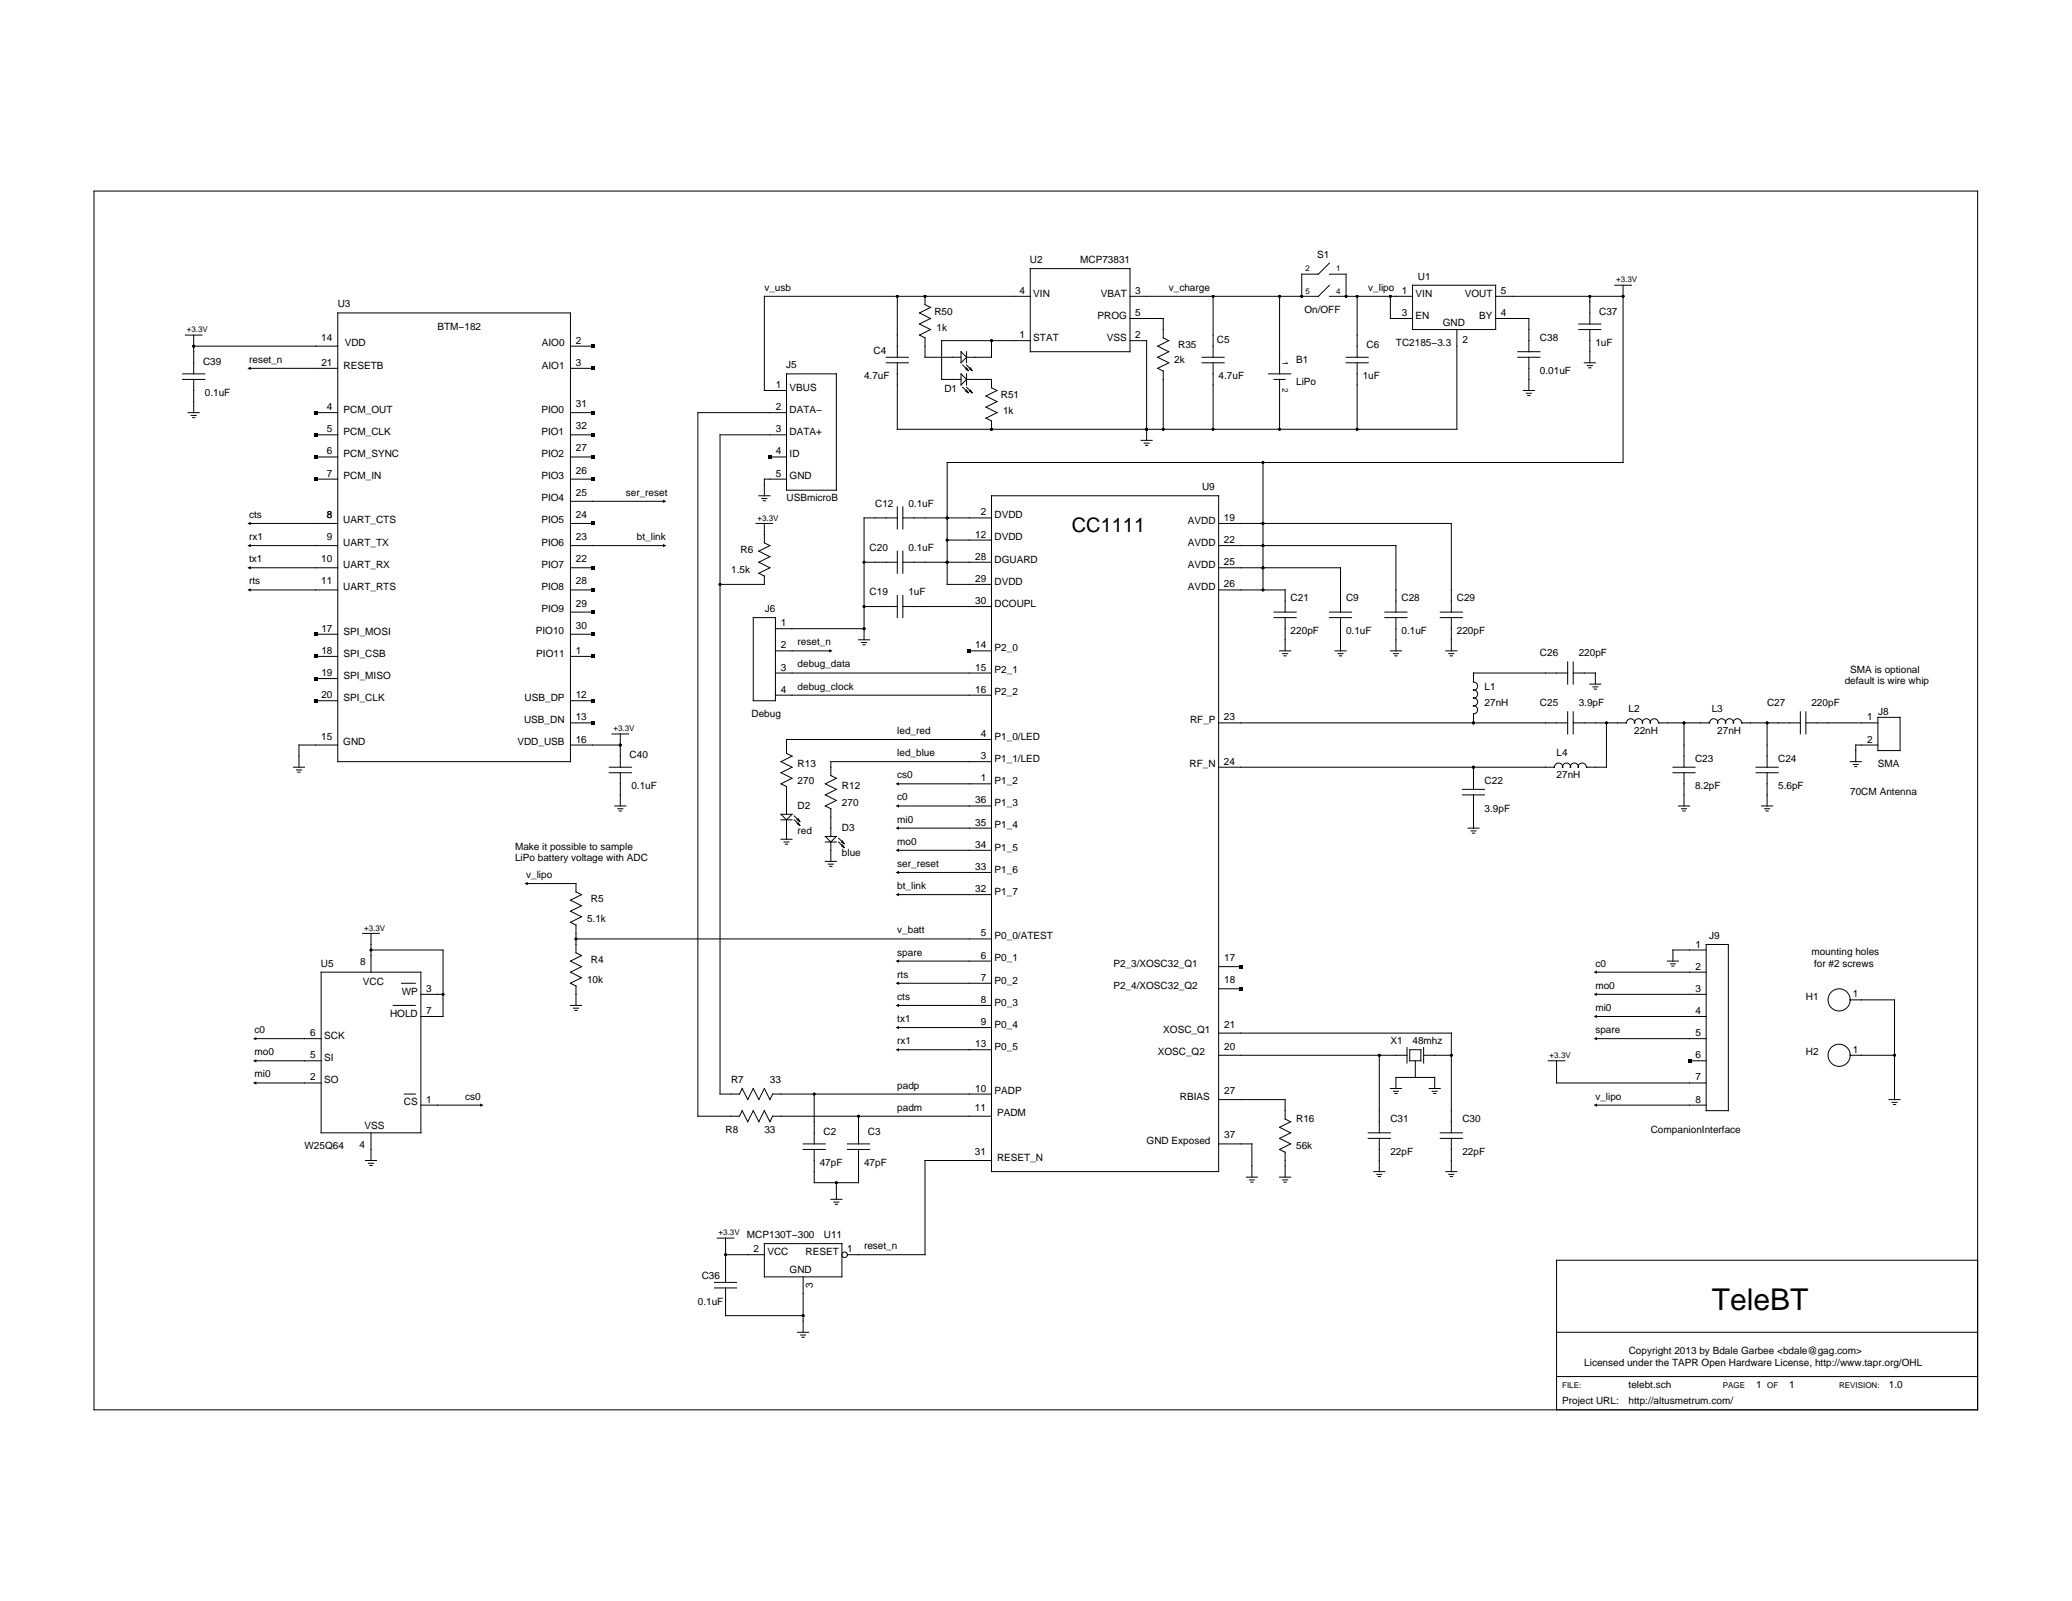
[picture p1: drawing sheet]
<svg xmlns="http://www.w3.org/2000/svg" width="279mm" height="216mm" viewBox="0 0 279 216" stroke-linecap="round" stroke-linejoin="round" font-family="sans-serif">
<g fill="none" stroke="#000" stroke-width=".13">
<path d="M12.7 25.8h254v164.3h-254zM121 40v8.2M124.7 40v1.1l.8 .4-1.5 .7 1.5 .7-1.5 .8 1.5 .7-1.5 .8 .7 .4M138.9 40h-35.8v12.7h3M138.9 36.2h13.5v11.2h-13.5zM163.6 40v8.2M172.5 40v10.4M179.3 38.5l-1.5 1.5h-25.4M179.3 40h11.2M179.3 35.5l-1.5 1.5h-2.3v3M179.3 37h2.2v3M183 40v8.2"/>
<path d="M187.5 40v2.9h3M190.5 38.5h11.2v5.9h-11.2zM201.7 40h17.2M214.4 40v3.7M217.7 38.5h2.3M218.9 38.5v23.9h-91.2v16.4h6M24.6 50.4h3M24.6 51.2h3M25 45.2h2.2M25.4 55.6h1.5M25.8 56h.7M26 56.3h.3"/>
<path d="M26.1 46.7h19.4M26.1 45.2v5.2M26.1 51.2v4.4M33.6 49.7h11.9M42.6 55.6h2.9M42.6 58.6h2.9M45.5 42.2h31.4v60.5h-31.4zM76.9 55.6h3M76.9 58.6h3M76.9 49.7h3M76.9 46.7h3M106.1 50.4h6.7v15.7h-6.7z"/>
<path d="M106.1 55.6h-12v94.9h5.6l.4-.7 .7 1.5 .8-1.5 .7 1.5 .8-1.5 .7 1.5 .4-.8h29.5M106.1 58.6h-9v88.9h2.6l.4-.7 .7 1.5 .8-1.5 .7 1.5 .8-1.5 .7 1.5 .4-.8h29.5M119.5 48.9h3M119.5 48.2h3M124.7 45.5v2.7h4.9M129.6 47.4l.7 .8-.7 .7zM129.6 50.4l.7 .8-.7 .7zM129.8 49.2l.8 .8M129.8 52.2l.8 .8M130.2 49.7l.4 .3M130.2 52.7l.4 .3M130.3 51.2h3.4v1.1l.7 .4-1.4 .7 1.4 .8-1.4 .7 1.4 .7-1.4 .8 .7 .4v1.1"/>
<path d="M130.3 47.4v1.5M130.3 50.4v1.5M130.3 49.6l.3 .4M130.3 49.2l.8 .8M130.3 52.6l.3 .4M130.3 52.2l.8 .8M130.7 49.7l.4 .3M130.7 52.7l.4 .3M130.9 49.6l.2 .4M130.9 52.6l.2 .4M133.7 45.9v2.3h-3.4M138.9 45.9h-11.9v5.3h2.6"/>
<path d="M152.4 42.9h4.5v2.7l.7 .3-1.5 .8 1.5 .7-1.5 .8 1.5 .7-1.5 .8 .8 .3M152.4 45.9h2.2v13.5M153.9 59.4h1.5M154.3 59.8h.7M156.9 50v7.9M162.1 48.9h3M162.1 48.2h3M163.6 48.9v9M171.1 50.4h2.9M171.8 51.2h1.5M172.5 51.2v6.7M181.5 48.9h3"/>
<path d="M181.5 48.2h3M183 48.9v9M196.5 44.4v13.5h-75.5v-9M201.7 42.9h4.5v4.5M204.7 47.4h3M204.7 48.2h3M205.4 52.7h1.5M205.8 53h.7M206 53.3h.3M206.2 48.2v4.5M212.9 44.4h3M212.9 43.7h3"/>
<path d="M213.6 48.9h1.5M214 49.3h.7M214.2 49.6h.3M214.4 44.4v4.5M33.6 70.6h11.9M33.6 73.6h11.9M33.6 76.6h11.9M33.6 79.6h11.9M42.6 64.6h2.9M42.6 61.6h2.9M76.9 64.6h3M76.9 70.6h3"/>
<path d="M76.9 73.6h12.7M76.9 76.6h3M76.9 79.6h3M76.9 61.6h3M76.9 67.6h12.7M101.9 70.6h2.3M102.3 66.9h1.5M102.7 67.2h.7M102.9 67.5h.3M103.1 70.6v2.6l.7 .4-1.5 .7 1.5 .8-1.5 .7 1.5 .8-1.5 .7 .8 .4v1.1h-6M103.8 61.6h2.3M106.1 64.6h-3v2.3"/>
<path d="M116.5 75.8h4.5M121 69.8h-4.5v16.5M121 68.3v3M121 74.3v3M121.7 75.8h12M121.7 69.8h12M121.7 68.3v3M121.7 74.3v3M127.7 72.8h6M133.7 66.9h30.6v91.1h-30.6zM154.5 60.1h.3M164.3 70.6h31.4v11.9"/>
<path d="M164.3 73.6h23.9v8.9M164.3 76.6h16.5v5.9M164.3 79.6h9v2.9M170.3 62.4v17.2M42.6 94.5h2.9M42.6 91.5h2.9M42.6 88.5h2.9M42.6 85.5h2.9M76.9 97.5h3M76.9 82.5h3M76.9 94.5h3M76.9 88.5h3"/>
<path d="M76.9 85.5h3M82.5 99h2.3M83.6 99v4.5M101.6 83.3h3v11.2h-3zM104.6 93.7h29.1M104.6 90.8h29.1M104.6 87.8h7.4M104.6 84.8h11.9M115.8 86.3h1.5M116.2 86.7h.7M116.4 87h.3M116.5 81.8h4.5"/>
<path d="M121 80.3v3M121.7 81.8h12M121.7 80.3v3M130.7 87.8h3M133.7 99.7h-27.6v1.9l.7 .4-1.5 .7 1.5 .8-1.5 .7 1.5 .8-1.5 .7 .8 .4v3.7M164.3 97.5h47.1M171.8 82.5h3M171.8 83.3h3M172.5 87.8h1.5M173 88.1h.6M173.1 88.4h.3M173.3 83.3v4.5"/>
<path d="M179.3 82.5h3M179.3 83.3h3M180 87.8h1.5M180.4 88.1h.7M180.6 88.4h.3M180.8 83.3v4.5M186.7 82.5h3M186.7 83.3h3M187.5 87.8h1.5M187.9 88.1h.7M188.1 88.4h.3M188.2 83.3v4.5"/>
<path d="M194.2 82.5h3M194.2 83.3h3M195 87.8h1.5M195.4 88.1h.6M195.6 88.4h.3M195.7 83.3v4.5M211.4 90.8h-12.7v1.2a.55 .55 0 0 1 .6 .5 .55 .55 0 0 1-.6 .6 .53 .53 0 0 1 .6 .5 .53 .53 0 0 1-.6 .5 .53 .53 0 0 1 .6 .6 .53 .53 0 0 1-.6 .5 .55 .55 0 0 1 .6 .5 .55 .55 0 0 1-.6 .6v1.2M211.4 89.3v3M211.4 96v3M212.1 97.5h7.2a.55 .55 0 0 1 .6-.6 .55 .55 0 0 1 .5 .6 .53 .53 0 0 1 .5-.6 .53 .53 0 0 1 .6 .6 .53 .53 0 0 1 .5-.6 .53 .53 0 0 1 .5 .6 .55 .55 0 0 1 .6-.6 .55 .55 0 0 1 .5 .6h6.9a.55 .55 0 0 1 .6-.6 .55 .55 0 0 1 .5 .6 .53 .53 0 0 1 .6-.6 .53 .53 0 0 1 .5 .6 .53 .53 0 0 1 .5-.6 .53 .53 0 0 1 .5 .6 .55 .55 0 0 1 .6-.6 .55 .55 0 0 1 .5 .6h8M212.1 90.8h3v1.5M212.1 89.3v3"/>
<path d="M212.1 96v3M214.4 92.3h1.5M214.8 92.6h.7M215 92.9h.3M216.6 97.5v6h-2.7a.55 .55 0 0 0-.5-.6 .55 .55 0 0 0-.6 .6 .53 .53 0 0 0-.5-.6 .53 .53 0 0 0-.5 .6 .53 .53 0 0 0-.6-.6 .53 .53 0 0 0-.5 .6 .55 .55 0 0 0-.5-.6 .55 .55 0 0 0-.6 .6h-45.3M227.1 97.5v6M238.3 97.5v6M242.8 96v3M243.5 97.5h9.7M243.5 96v3M253.2 96.7h3v4.5h-3zM39.6 103.5h1.5"/>
<path d="M40 103.8h.7M40.2 104.1h.3M45.5 100.5h-5.2v3M70.9 119.1h6.8v1.2l.7 .3-1.5 .8 1.5 .7-1.5 .8 1.5 .7-1.5 .8 .8 .4M76.9 100.5h6.7M82.2 103.5h2.9M82.2 104.2h2.9M82.9 108.7h1.5M83.3 109.1h.7M83.5 109.4h.3M83.6 104.2v4.5M105.3 113.2h1.5"/>
<path d="M105.3 109.8h1.5l-.7 .8zM105.3 110.6h1.5M105.7 113.5h.7M105.9 113.8h.3M106.1 110.6v2.6M107.1 110l.8 .8M107.1 110.6l.8 .7M107.5 110.6l.4 .2M107.5 111.1l.4 .2M107.6 110.4l.3 .4M107.6 110.9l.3 .4M111.3 113.5h1.5"/>
<path d="M111.3 116.2h1.5M111.3 112.8h1.5l-.8 .7zM111.7 116.5h.7M111.9 116.8h.3M112 113.5v2.7M112 104.6l.8 .4M112.8 105l-1.5 .7 1.5 .7-1.5 .8 1.5 .7-1.5 .8 .7 .4v3.7M113.1 113l.7 .8M113.1 113.5l.7 .8M113.5 113.5l.3 .3M113.5 114.1l.3 .2M113.6 113.4l.2 .4"/>
<path d="M113.6 113.9l.2 .4M121 117.7h12.7M121 114.7h12.7M121 111.7h12.7M121 108.7h12.7M121 105.7h12.7M133.7 102.7h-21.7v1.9M197.2 106.4h3M197.2 107.2h3M197.9 111.7h1.5M198.4 112.1h.6M198.5 112.4h.3"/>
<path d="M198.7 103.5v2.9M198.7 107.2v4.5M225.6 103.5h3M225.6 104.2h3M226.3 108.7h1.5M226.7 109.1h.7M226.9 109.4h.3M227.1 104.2v4.5M236.8 103.5h3M236.8 104.2h3M237.5 108.7h1.5M238 109.1h.6"/>
<path d="M238.1 109.4h.3M238.3 104.2v4.5M249.5 102.7h1.5M249.9 103.1h.7M250.1 103.4h.3M253.2 100.5h-3v2.2M43.3 131.1h13.5v21.7h-13.5zM48.9 125.9h2.2M50 125.9v5.2M50 128.1h9.7v9h-2.9M53 135.6h3M54.1 132.6h1.9"/>
<path d="M56.8 134.1h2.9M76.9 135.6h1.5M77.3 136h.7M77.5 136.3h.3M77.7 126.6h56M77.7 124.7v3.8l.7 .4-1.5 .7 1.5 .8-1.5 .7 1.5 .7-1.5 .8 .8 .4v2.6M121 138.6h12.7M121 135.6h12.7M121 132.6h12.7M121 129.6h12.7M121 120.6h12.7M164.3 139.3h31.4v13.5"/>
<path d="M164.3 130.4h3M164.3 133.3h3M215.1 131.1h15M215.1 134.1h15M215.1 137.1h15M224.8 129.6h1.5M225.3 130h.6M225.4 130.3h.3M230.1 128.1h-4.5v1.5M230.1 127.4h3v22.4h-3zM249.5 134.8h6v13.5M34.3 146h9"/>
<path d="M34.3 143.1h9M34.3 140.1h9M49.3 156.5h1.5M49.7 156.9h.7M49.9 157.2h.3M50 152.8v3.7M54.5 147.5h1.5M56.8 149h8.2M108.3 154.3h3M108.3 155h3M109.8 147.5v6.8M109.8 155v4.5h6v-4.5"/>
<path d="M112.8 159.5v2.2M114.3 154.3h3M114.3 155h3M115.8 150.5v3.8M121 141.6h12.7M133.7 156.5h-9v12.7h-10.4M164.3 154.3h4.5v4.4M164.3 142.3h25.4M164.3 148.3h9v2.6M168.1 158.7h1.5M168.5 159.1h.6M168.7 159.4h.3"/>
<path d="M172.5 158.7h1.5M173 159.1h.6M173.1 159.4h.3M173.3 150.9l.7 .4-1.5 .7 1.5 .8-1.5 .7 1.5 .8-1.5 .7 .8 .4v3.3M184.5 152.8h3M184.5 153.5h3M185.2 158h1.5M185.7 158.4h.6M185.8 158.7h.3M186 142.3v10.5M186 153.5v4.5M187.5 146.8h1.5"/>
<path d="M187.9 147.2h.7M188.1 147.5h.3M188.2 146.8v-1.5h5.3v1.5M189.7 141.3v2.1M190.1 141.6h1.5v1.5h-1.5zM190.8 143.1v2.2M192 142.3h3.7M192 141.3v2.1M192.7 146.8h1.5M193.1 147.2h.7M193.3 147.5h.3M194.2 152.8h3"/>
<path d="M194.2 153.5h3M195 158h1.5M195.4 158.4h.6M195.6 158.7h.3M195.7 153.5v4.5M208.8 143.1h2.2M209.9 143.1v2.9h20.2M215.1 140.1h15M215.1 149h15M227.8 143.1h2.3M249.5 142.3h6M254.7 148.3h1.5"/>
<path d="M255.1 148.7h.7M255.3 149h.3M96.3 173.7h3M96.3 172.9h3M96.7 167h2.3M97.8 169.2h5.3M97.8 167v5.9M97.8 173.7v3.7h10.5M103.1 167.7h10.4v4.5h-10.4zM107.6 179.7h1.4M108.3 172.2v7.5M112 161.7h1.5"/>
<path d="M112.4 162.1h.7M112.6 162.4h.3M209.9 179.7h56.8M266.7 169.9h-56.8v20.2M108 180h.6M108.1 180.3h.3M209.9 185.6h56.8"/>
<circle cx="248" cy="134.8" r="1.49"/>
<circle cx="248" cy="142.3" r="1.49"/>
<circle cx="113.9" cy="169.2" r=".37"/>
</g>
<g fill="#000">
<path d="M33.4 49.7l.4-.3v.5zM42.3 55.4h.5v.5h-.5zM42.3 58.4h.5v.5h-.5zM79.7 58.4h.4v.5h-.4zM79.7 55.4h.4v.5h-.4zM79.7 46.5h.4v.4h-.4zM79.7 49.4h.4v.5h-.4zM33.4 73.6l.4-.2v.4zM33.4 76.6l.4-.3v.5zM33.4 70.6l.4-.2v.4zM33.4 79.6l.4-.3v.5zM42.3 61.4h.5v.4h-.5z"/>
<path d="M42.3 64.4h.5v.4h-.5zM79.7 76.3h.4v.5h-.4zM79.7 70.4h.4v.4h-.4zM79.7 79.3h.4v.5h-.4zM79.7 61.4h.4v.4h-.4zM79.7 64.4h.4v.4h-.4zM89.4 67.4l.4 .2-.4 .2zM89.4 73.4l.4 .2-.4 .2zM103.6 61.4h.4v.4h-.4zM42.3 91.3h.5v.4h-.5zM42.3 88.3h.5v.4h-.5zM42.3 85.3h.5v.5h-.5z"/>
<path d="M42.3 94.3h.5v.4h-.5zM79.7 94.3h.4v.4h-.4zM79.7 97.3h.4v.4h-.4zM79.7 85.3h.4v.5h-.4zM79.7 82.3h.4v.5h-.4zM79.7 88.3h.4v.4h-.4zM111.8 87.5l.5 .3-.5 .2zM130.5 87.5h.4v.5h-.4zM70.7 119.1l.5-.2v.5zM120.8 114.7l.4-.3v.5zM120.8 111.7l.4-.2v.4zM120.8 108.7l.4-.2v.4z"/>
<path d="M120.8 105.7l.4-.2v.4zM120.8 117.7l.4-.3v.5zM34.1 140.1l.5-.3v.5zM120.8 138.6l.4-.3v.5zM120.8 132.6l.4-.2v.4zM120.8 135.6l.4-.2v.4zM120.8 120.6l.4-.2v.5zM120.8 129.6l.4-.2v.4zM167.1 130.1h.4v.5h-.4zM167.1 133.1h.4v.5h-.4zM214.9 131.1l.5-.2v.4zM214.9 134.1l.5-.2v.4z"/>
<path d="M214.9 137.1l.5-.2v.4zM214.9 140.1l.5-.3v.5zM34.1 146l.5-.2v.5zM34.1 143.1l.5-.3v.5zM64.7 148.8l.5 .2-.5 .3zM120.8 141.6l.4-.3v.5zM214.9 149l.5-.2v.5zM227.6 142.8h.5v.5h-.5z"/>
<circle cx="121" cy="40" r=".19"/>
<circle cx="124.7" cy="40" r=".19"/>
<circle cx="163.6" cy="40" r=".19"/>
<circle cx="172.5" cy="40" r=".19"/>
<circle cx="175.5" cy="40" r=".19"/>
<circle cx="181.5" cy="40" r=".19"/>
<circle cx="183" cy="40" r=".19"/>
<circle cx="187.5" cy="40" r=".19"/>
<circle cx="214.4" cy="40" r=".19"/>
<circle cx="218.9" cy="40" r=".19"/>
<circle cx="26.1" cy="46.7" r=".19"/>
<circle cx="133.7" cy="45.9" r=".19"/>
<circle cx="133.7" cy="57.9" r=".19"/>
<circle cx="154.6" cy="57.9" r=".19"/>
<circle cx="156.9" cy="57.9" r=".19"/>
<circle cx="163.6" cy="57.9" r=".19"/>
<circle cx="172.5" cy="57.9" r=".19"/>
<circle cx="183" cy="57.9" r=".19"/>
<circle cx="97.1" cy="78.8" r=".19"/>
<circle cx="116.5" cy="75.8" r=".19"/>
<circle cx="127.7" cy="75.8" r=".19"/>
<circle cx="127.7" cy="69.8" r=".19"/>
<circle cx="127.7" cy="72.8" r=".19"/>
<circle cx="170.3" cy="73.6" r=".19"/>
<circle cx="170.3" cy="76.6" r=".19"/>
<circle cx="170.3" cy="62.4" r=".19"/>
<circle cx="170.3" cy="79.6" r=".19"/>
<circle cx="170.3" cy="70.6" r=".19"/>
<circle cx="116.5" cy="81.8" r=".19"/>
<circle cx="116.5" cy="84.8" r=".19"/>
<circle cx="198.7" cy="97.5" r=".19"/>
<circle cx="216.6" cy="97.5" r=".19"/>
<circle cx="227.1" cy="97.5" r=".19"/>
<circle cx="238.3" cy="97.5" r=".19"/>
<circle cx="83.6" cy="100.5" r=".19"/>
<circle cx="198.7" cy="103.5" r=".19"/>
<circle cx="50" cy="128.1" r=".19"/>
<circle cx="59.7" cy="134.1" r=".19"/>
<circle cx="77.7" cy="126.6" r=".19"/>
<circle cx="109.8" cy="147.5" r=".19"/>
<circle cx="112.8" cy="159.5" r=".19"/>
<circle cx="115.8" cy="150.5" r=".19"/>
<circle cx="186" cy="142.3" r=".19"/>
<circle cx="195.7" cy="142.3" r=".19"/>
<circle cx="255.5" cy="142.3" r=".19"/>
<circle cx="97.8" cy="169.2" r=".19"/>
<circle cx="108.3" cy="177.4" r=".19"/>
</g>
<text font-size="4" x="230.8" y="176.7">TeleBT</text>
<text font-size="2.7" x="144.5" y="71.7">CC1111</text>
<g font-size="1.3">
<text x="138.9" y="35.5">U2</text>
<text x="145.7" y="35.5">MCP73831</text>
<text x="177.6" y="34.7">S1</text>
<text x="45.5" y="41.5">U3</text>
<text x="103.1" y="39.2">v_usb</text>
<text x="137.5" y="39.6">4</text>
<text x="139.3" y="40">VIN</text>
<text x="148.4" y="40">VBAT</text>
<text x="153.1" y="39.6">3</text>
<text x="157.6" y="39.2">v_charge</text>
<text x="184.5" y="39.2">v_lipo</text>
<text x="189" y="39.6">1</text>
<text x="190.9" y="40">VIN</text>
<text x="191.2" y="37.8">U1</text>
<text x="197.5" y="40">VOUT</text>
<text x="202.4" y="39.6">5</text>
<text x="43.3" y="45.9">14</text>
<text x="46.5" y="46.7">VDD</text>
<text x="59" y="44.4">BTM−182</text>
<text x="73.1" y="46.7">AIO0</text>
<text x="77.6" y="46.3">2</text>
<text x="117.8" y="47.7">C4</text>
<text x="126" y="42.4">R50</text>
<text x="126.3" y="44.7">1k</text>
<text x="137.5" y="45.6">1</text>
<text x="139.3" y="46">STAT</text>
<text x="148" y="43">PROG</text>
<text x="149.3" y="46">VSS</text>
<text x="153.1" y="42.6">5</text>
<text x="153.1" y="45.6">2</text>
<text x="158.9" y="46.9">R35</text>
<text x="164.1" y="46.2">C5</text>
<text x="175.9" y="42.2">On/OFF</text>
<text x="184.3" y="46.9">C6</text>
<text x="188.2" y="46.7">TC2185−3.3</text>
<text x="189" y="42.6">3</text>
<text x="190.9" y="43">EN</text>
<text x="194.5" y="44">GND</text>
<text x="197.2" y="46.3">2</text>
<text x="199.5" y="43">BY</text>
<text x="202.4" y="42.6">4</text>
<text x="207.7" y="45.9">C38</text>
<text x="215.1" y="46.7">1uF</text>
<text x="215.6" y="42.5">C37</text>
<text x="27.4" y="49.2">C39</text>
<text x="27.6" y="53.4">0.1uF</text>
<text x="33.6" y="48.9">reset_n</text>
<text x="43.3" y="49.3">21</text>
<text x="46.3" y="49.7">RESETB</text>
<text x="73.1" y="49.7">AIO1</text>
<text x="77.6" y="49.3">3</text>
<text x="104.6" y="52.3">1</text>
<text x="106" y="49.7">J5</text>
<text x="106.5" y="52.7">VBUS</text>
<text x="116.5" y="51.2">4.7uF</text>
<text x="127.3" y="52.9">D1</text>
<text x="135" y="53.6">R51</text>
<text x="158.4" y="48.9">2k</text>
<text x="164.3" y="51.2">4.7uF</text>
<text x="174.8" y="48.9">B1</text>
<text x="174.8" y="51.9">LiPo</text>
<text x="183.8" y="51.2">1uF</text>
<text x="207.7" y="50.4">0.01uF</text>
<text x="44.1" y="55.3">4</text>
<text x="44.1" y="58.3">5</text>
<text x="46.3" y="55.7">PCM_OUT</text>
<text x="46.3" y="58.7">PCM_CLK</text>
<text x="73" y="58.6">PIO1</text>
<text x="73" y="55.6">PIO0</text>
<text x="77.7" y="57.9">32</text>
<text x="77.7" y="54.9">31</text>
<text x="104.6" y="55.3">2</text>
<text x="104.6" y="58.3">3</text>
<text x="106.5" y="55.7">DATA−</text>
<text x="106.5" y="58.7">DATA+</text>
<text x="135.3" y="55.9">1k</text>
<text x="44.1" y="61.3">6</text>
<text x="44.1" y="64.3">7</text>
<text x="46.3" y="61.7">PCM_SYNC</text>
<text x="46.3" y="64.7">PCM_IN</text>
<text x="73" y="61.6">PIO2</text>
<text x="73" y="64.6">PIO3</text>
<text x="77.7" y="60.9">27</text>
<text x="77.7" y="63.9">26</text>
<text x="104.6" y="61.3">4</text>
<text x="104.6" y="64.3">5</text>
<text x="106.5" y="61.7">ID</text>
<text x="106.5" y="64.7">GND</text>
<text x="33.6" y="69.8">cts</text>
<text x="44.1" y="69.8">8</text>
<text x="46.3" y="70.6">UART_CTS</text>
<text x="73" y="70.6">PIO5</text>
<text x="73" y="67.6">PIO4</text>
<text x="77.7" y="69.8">24</text>
<text x="77.7" y="66.9">25</text>
<text x="84.4" y="66.9">ser_reset</text>
<text x="106.1" y="67.6">USBmicroB</text>
<text x="118" y="68.3">C12</text>
<text x="122.5" y="68.3">0.1uF</text>
<text x="132.2" y="69.5">2</text>
<text x="134.1" y="69.9">DVDD</text>
<text x="160.2" y="70.6">AVDD</text>
<text x="162.1" y="66.1">U9</text>
<text x="165" y="70.3">19</text>
<text x="33.6" y="72.8">rx1</text>
<text x="33.6" y="75.8">tx1</text>
<text x="43.3" y="75.8">10</text>
<text x="44.1" y="72.8">9</text>
<text x="46.3" y="76.6">UART_RX</text>
<text x="46.3" y="73.6">UART_TX</text>
<text x="73" y="73.6">PIO6</text>
<text x="73" y="76.6">PIO7</text>
<text x="77.7" y="72.8">23</text>
<text x="77.7" y="75.8">22</text>
<text x="85.9" y="72.8">bt_link</text>
<text x="98.6" y="77.3">1.5k</text>
<text x="99.9" y="74.6">R6</text>
<text x="117.3" y="74.3">C20</text>
<text x="122.5" y="74.3">0.1uF</text>
<text x="131.5" y="75.5">28</text>
<text x="131.5" y="72.5">12</text>
<text x="134.1" y="75.9">DGUARD</text>
<text x="134.1" y="72.9">DVDD</text>
<text x="160.2" y="73.6">AVDD</text>
<text x="160.2" y="76.6">AVDD</text>
<text x="165" y="73.2">22</text>
<text x="165" y="76.2">25</text>
<text x="33.6" y="78.8">rts</text>
<text x="43.3" y="78.8">11</text>
<text x="46.3" y="79.6">UART_RTS</text>
<text x="73" y="79.6">PIO8</text>
<text x="73" y="82.5">PIO9</text>
<text x="77.7" y="78.8">28</text>
<text x="77.7" y="81.8">29</text>
<text x="103.1" y="82.5">J6</text>
<text x="117.3" y="80.3">C19</text>
<text x="122.5" y="80.3">1uF</text>
<text x="131.5" y="81.5">30</text>
<text x="131.5" y="78.5">29</text>
<text x="134.1" y="81.8">DCOUPL</text>
<text x="134.1" y="78.8">DVDD</text>
<text x="160.2" y="79.6">AVDD</text>
<text x="165" y="79.2">26</text>
<text x="174" y="81">C21</text>
<text x="181.5" y="81">C9</text>
<text x="189" y="81">C28</text>
<text x="196.5" y="81">C29</text>
<text x="43.3" y="88.2">18</text>
<text x="43.3" y="85.2">17</text>
<text x="46.3" y="88.6">SPI_CSB</text>
<text x="46.3" y="85.6">SPI_MOSI</text>
<text x="72.3" y="85.5">PIO10</text>
<text x="72.3" y="88.6">PIO11</text>
<text x="77.6" y="88.2">1</text>
<text x="77.7" y="84.8">30</text>
<text x="105.3" y="84.4">1</text>
<text x="105.3" y="87.4">2</text>
<text x="107.6" y="87">reset_n</text>
<text x="131.5" y="87.4">14</text>
<text x="134.1" y="87.8">P2_0</text>
<text x="174" y="85.5">220pF</text>
<text x="181.5" y="85.5">0.1uF</text>
<text x="189" y="85.5">0.1uF</text>
<text x="196.5" y="85.5">220pF</text>
<text x="207.7" y="88.5">C26</text>
<text x="212.9" y="88.5">220pF</text>
<text x="43.3" y="91.2">19</text>
<text x="43.3" y="94.2">20</text>
<text x="46.3" y="91.5">SPI_MISO</text>
<text x="46.3" y="94.5">SPI_CLK</text>
<text x="70.7" y="94.5">USB_DP</text>
<text x="77.6" y="94.2">12</text>
<text x="105.3" y="90.4">3</text>
<text x="105.3" y="93.4">4</text>
<text x="107.6" y="90">debug_data</text>
<text x="107.6" y="93">debug_clock</text>
<text x="131.5" y="93.4">16</text>
<text x="131.5" y="90.4">15</text>
<text x="134.1" y="93.8">P2_2</text>
<text x="134.1" y="90.8">P2_1</text>
<text x="200.2" y="93">L1</text>
<text x="200.2" y="95.2">27nH</text>
<text x="207.7" y="95.2">C25</text>
<text x="212.9" y="95.2">3.9pF</text>
<text x="219.6" y="96">L2</text>
<text x="230.8" y="96">L3</text>
<text x="238.3" y="95.2">C27</text>
<text x="244.3" y="95.2">220pF</text>
<text x="248.7" y="92.3">default is wire whip</text>
<text x="249.5" y="90.7">SMA is optional</text>
<text x="43.3" y="99.7">15</text>
<text x="46.3" y="100.5">GND</text>
<text x="69.8" y="100.5">VDD_USB</text>
<text x="70.7" y="97.5">USB_DN</text>
<text x="77.6" y="97.1">13</text>
<text x="77.6" y="100.1">16</text>
<text x="101.3" y="96.7">Debug</text>
<text x="121" y="102">led_blue</text>
<text x="121" y="99">led_red</text>
<text x="132.2" y="99.4">4</text>
<text x="134.1" y="99.8">P1_0/LED</text>
<text x="160.5" y="97.5">RF_P</text>
<text x="165" y="97.1">23</text>
<text x="209.9" y="102">L4</text>
<text x="220.4" y="99">22nH</text>
<text x="231.6" y="99">27nH</text>
<text x="251.8" y="100.1">2</text>
<text x="251.8" y="97.1">1</text>
<text x="253.3" y="96.4">J8</text>
<text x="84.9" y="102.2">C40</text>
<text x="85.1" y="106.4">0.1uF</text>
<text x="107.6" y="103.5">R13</text>
<text x="107.6" y="105.7">270</text>
<text x="113.5" y="106.4">R12</text>
<text x="121" y="107.9">c0</text>
<text x="121" y="105">cs0</text>
<text x="132.2" y="105.4">1</text>
<text x="132.2" y="102.4">3</text>
<text x="134.1" y="105.7">P1_2</text>
<text x="134.1" y="102.8">P1_1/LED</text>
<text x="160.4" y="103.5">RF_N</text>
<text x="165" y="103.1">24</text>
<text x="200.2" y="105.7">C22</text>
<text x="209.9" y="105">27nH</text>
<text x="228.6" y="102.7">C23</text>
<text x="228.6" y="106.4">8.2pF</text>
<text x="239.8" y="102.7">C24</text>
<text x="239.8" y="106.4">5.6pF</text>
<text x="249.5" y="107.2">70CM Antenna</text>
<text x="253.2" y="103.5">SMA</text>
<text x="107.6" y="109.1">D2</text>
<text x="107.6" y="112.4">red</text>
<text x="113.5" y="108.7">270</text>
<text x="113.5" y="112.1">D3</text>
<text x="121" y="113.9">mo0</text>
<text x="121" y="110.9">mi0</text>
<text x="131.5" y="111.3">35</text>
<text x="131.5" y="108.4">36</text>
<text x="134.1" y="111.7">P1_4</text>
<text x="134.1" y="108.7">P1_3</text>
<text x="200.2" y="109.4">3.9pF</text>
<text x="69.5" y="114.6">Make it possible to sample</text>
<text x="69.5" y="116.2">LiPo battery voltage with ADC</text>
<text x="70.9" y="118.4">v_lipo</text>
<text x="113.5" y="115.4">blue</text>
<text x="121" y="116.9">ser_reset</text>
<text x="121" y="119.9">bt_link</text>
<text x="131.5" y="117.3">33</text>
<text x="131.5" y="114.3">34</text>
<text x="134.1" y="117.7">P1_6</text>
<text x="134.1" y="114.7">P1_5</text>
<text x="79.2" y="124.4">5.1k</text>
<text x="79.7" y="121.6">R5</text>
<text x="121" y="125.9">v_batt</text>
<text x="131.5" y="120.3">32</text>
<text x="134.1" y="120.7">P1_7</text>
<text x="43.3" y="130.4">U5</text>
<text x="48.6" y="130.2">8</text>
<text x="79.7" y="129.8">R4</text>
<text x="121" y="131.8">rts</text>
<text x="121" y="128.9">spare</text>
<text x="132.2" y="129.3">6</text>
<text x="132.2" y="126.3">5</text>
<text x="134.1" y="129.6">P0_1</text>
<text x="134.1" y="126.7">P0_0/ATEST</text>
<text x="150.1" y="130.4">P2_3/XOSC32_Q1</text>
<text x="165.1" y="129.6">17</text>
<text x="215.1" y="130.4">c0</text>
<text x="228.6" y="127.8">1</text>
<text x="228.6" y="130.8">2</text>
<text x="230.5" y="126.7">J9</text>
<text x="244.3" y="128.8">mounting holes</text>
<text x="244.6" y="130.4">for #2 screws</text>
<text x="48.9" y="132.9">VCC</text>
<text x="52.6" y="137.1">HOLD</text>
<text x="54.2" y="134.1">WP</text>
<text x="57.5" y="133.8">3</text>
<text x="57.5" y="136.7">7</text>
<text x="79.2" y="132.6">10k</text>
<text x="121" y="137.8">tx1</text>
<text x="121" y="134.8">cts</text>
<text x="132.2" y="135.2">8</text>
<text x="132.2" y="132.3">7</text>
<text x="134.1" y="135.6">P0_3</text>
<text x="134.1" y="132.6">P0_2</text>
<text x="150.1" y="133.3">P2_4/XOSC32_Q2</text>
<text x="165.1" y="132.6">18</text>
<text x="215.1" y="133.3">mo0</text>
<text x="215.1" y="136.3">mi0</text>
<text x="228.6" y="133.8">3</text>
<text x="228.6" y="136.7">4</text>
<text x="243.5" y="134.8">H1</text>
<text x="249.9" y="134.5">1</text>
<text x="34.3" y="142.3">mo0</text>
<text x="34.3" y="139.3">c0</text>
<text x="41.8" y="142.7">5</text>
<text x="41.8" y="139.7">6</text>
<text x="43.7" y="143.1">SI</text>
<text x="43.7" y="140.1">SCK</text>
<text x="121" y="140.8">rx1</text>
<text x="131.5" y="141.2">13</text>
<text x="132.2" y="138.2">9</text>
<text x="134.1" y="141.6">P0_5</text>
<text x="134.1" y="138.6">P0_4</text>
<text x="156.1" y="142.3">XOSC_Q2</text>
<text x="156.9" y="139.3">XOSC_Q1</text>
<text x="165.1" y="141.6">20</text>
<text x="165.1" y="138.6">21</text>
<text x="187.5" y="140.8">X1</text>
<text x="190.5" y="140.8">48mhz</text>
<text x="215.1" y="139.3">spare</text>
<text x="228.6" y="139.7">5</text>
<text x="228.6" y="142.7">6</text>
<text x="243.5" y="142.3">H2</text>
<text x="249.9" y="141.9">1</text>
<text x="34.3" y="145.3">mi0</text>
<text x="41.8" y="145.7">2</text>
<text x="43.7" y="146.1">SO</text>
<text x="54.5" y="149.1">CS</text>
<text x="57.5" y="148.7">1</text>
<text x="62.7" y="148.3">cs0</text>
<text x="98.6" y="146">R7</text>
<text x="103.8" y="146">33</text>
<text x="121" y="149.8">padm</text>
<text x="121" y="146.8">padp</text>
<text x="131.5" y="149.8">11</text>
<text x="131.5" y="147.2">10</text>
<text x="134.1" y="147.6">PADP</text>
<text x="159.1" y="148.3">RBIAS</text>
<text x="165.1" y="147.5">27</text>
<text x="215.1" y="148.3">v_lipo</text>
<text x="228.6" y="145.7">7</text>
<text x="228.6" y="148.7">8</text>
<text x="41.1" y="155">W25Q64</text>
<text x="48.5" y="154.8">4</text>
<text x="49.2" y="152.3">VSS</text>
<text x="97.8" y="152.8">R8</text>
<text x="103.1" y="152.8">33</text>
<text x="111.1" y="153">C2</text>
<text x="117" y="153">C3</text>
<text x="131.5" y="155.8">31</text>
<text x="134.4" y="150.5">PADM</text>
<text x="154.6" y="154.3">GND Exposed</text>
<text x="165.1" y="153.5">37</text>
<text x="174.8" y="151.3">R16</text>
<text x="174.8" y="155">56k</text>
<text x="187.5" y="151.3">C31</text>
<text x="187.5" y="155.8">22pF</text>
<text x="197.2" y="151.3">C30</text>
<text x="197.2" y="155.8">22pF</text>
<text x="222.6" y="152.8">CompanionInterface</text>
<text x="110.5" y="157.2">47pF</text>
<text x="116.5" y="157.2">47pF</text>
<text x="134.4" y="156.5">RESET_N</text>
<text x="100.7" y="167">MCP130T−300</text>
<text x="111.1" y="167">U11</text>
<text x="94.6" y="172.4">C36</text>
<text x="101.6" y="168.9">2</text>
<text x="103.5" y="169.2">VCC</text>
<text x="106.5" y="171.7">GND</text>
<text x="108.6" y="169.2">RESET</text>
<text x="109.6" y="173.6" transform="rotate(-90 109.6 173.6)">3</text>
<text x="114.2" y="168.9">1</text>
<text x="116.5" y="168.5">reset_n</text>
<text x="94.1" y="175.9">0.1uF</text>
<text x="213.6" y="184.1">Licensed under the TAPR Open Hardware License, http://www.tapr.org/OHL</text>
<text x="219.6" y="182.6">Copyright 2013 by Bdale Garbee &lt;bdale@gag.com&gt;</text>
<text x="210.6" y="189.4">Project URL:</text>
<text x="219.6" y="187.1">telebt.sch</text>
<text x="219.6" y="189.4">http://altusmetrum.com/</text>
<text x="236.8" y="187.1">1</text>
<text x="241.3" y="187.1">1</text>
<text x="254.7" y="187.1">1.0</text>
</g>
<g font-size="1.1">
<text x="176.1" y="39.6">5</text>
<text x="176.1" y="36.6">2</text>
<text x="180.2" y="39.6">4</text>
<text x="180.2" y="36.6">1</text>
<text x="217.9" y="38.1">+3.3V</text>
<text x="25.2" y="44.8">+3.3V</text>
<text x="172.9" y="48.7" transform="rotate(90 172.9 48.7)">1</text>
<text x="172.9" y="52.3" transform="rotate(90 172.9 52.3)">2</text>
<text x="102.1" y="70.2">+3.3V</text>
<text x="82.7" y="98.6">+3.3V</text>
<text x="49.1" y="125.5">+3.3V</text>
<text x="209" y="142.7">+3.3V</text>
<text x="96.9" y="166.6">+3.3V</text>
<text x="210.6" y="187.1">FILE:</text>
<text x="232.3" y="187.1">PAGE</text>
<text x="238.3" y="187.1">OF</text>
<text x="248" y="187.1">REVISION:</text>
</g>
</svg>
